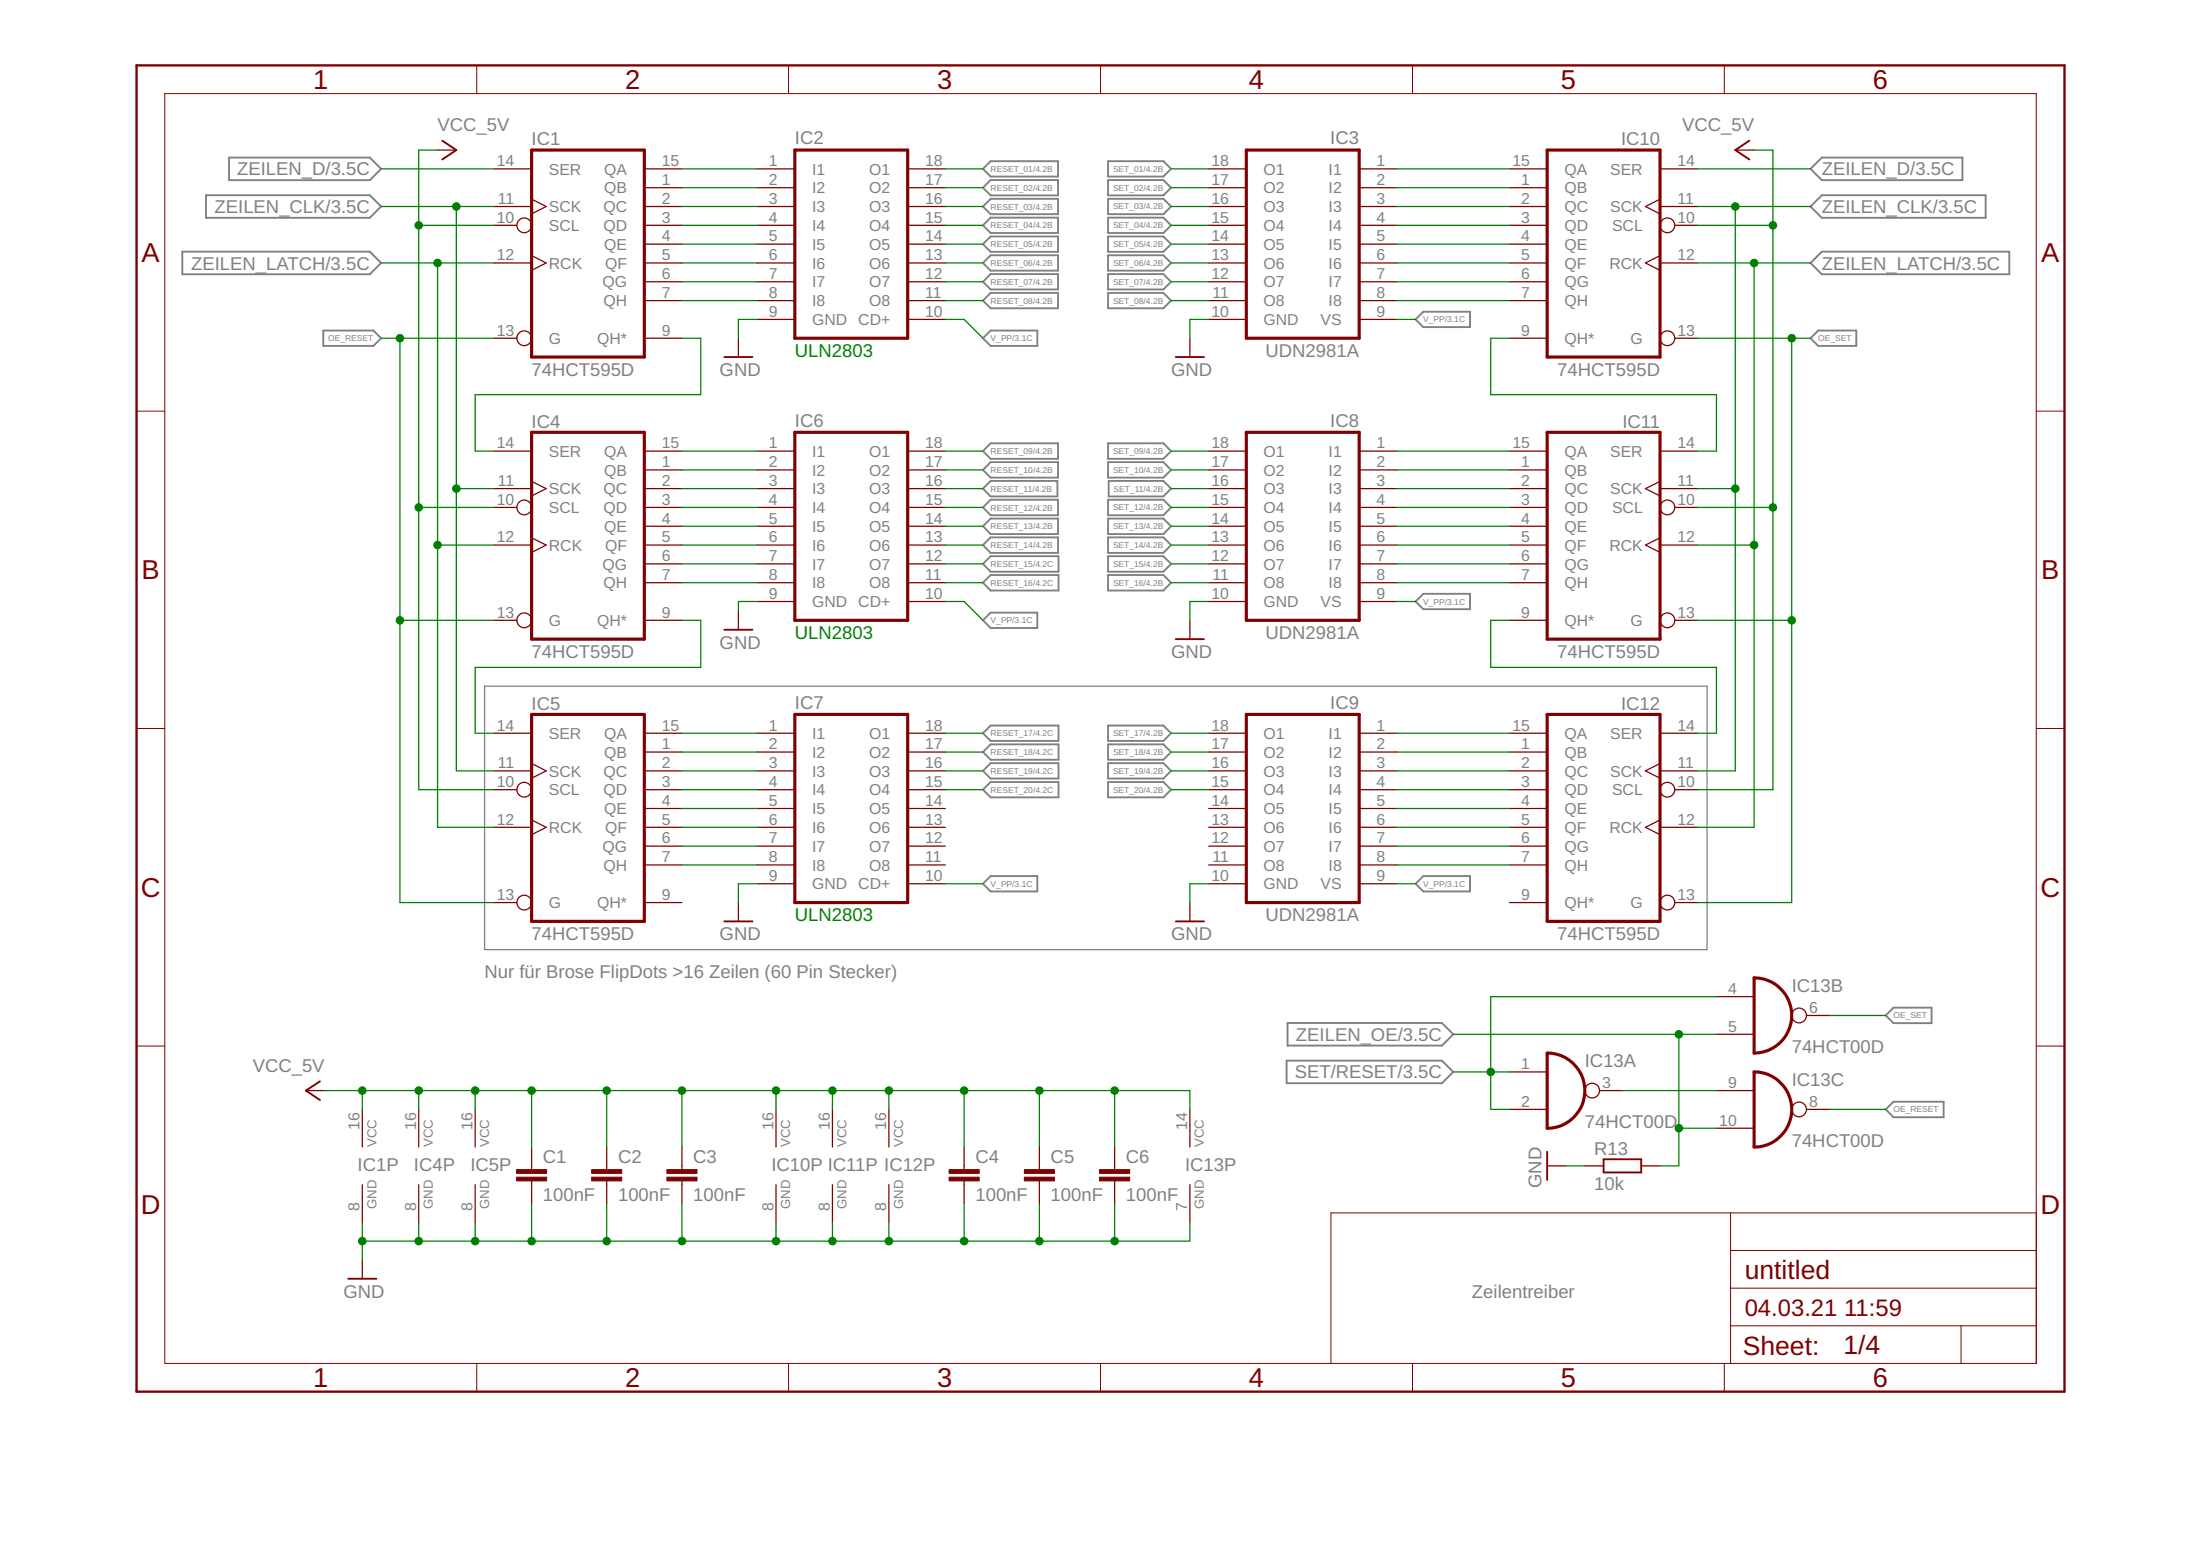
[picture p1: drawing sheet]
<svg xmlns="http://www.w3.org/2000/svg" width="297mm" height="210mm" viewBox="0 0 297 210" stroke-linecap="round" stroke-linejoin="round" font-family="sans-serif">
<path d="M65.4 92.6h165.1v35.6h-165.1z" fill="none" stroke="#808080" stroke-width=".17"/>
<g fill="none" stroke="#808080" stroke-width=".25">
<path d="M24.6 34h25.3l1.6 1.5-1.6 1.5h-25.3zM27.8 26.4h22.1l1.6 1.5-1.6 1.5h-22.1zM30.9 21.3h19l1.6 1.5-1.6 1.5h-19zM133.8 24.3h9.1v2.1h-9.1l-1.1-1.1zM133.8 21.8h9.1v2h-9.1l-1.1-1zM133.8 26.8h9.1v2.1h-9.1l-1.1-1zM133.8 29.4h9.1v2.1h-9.1l-1.1-1.1zM133.8 31.9h9.1v2.1h-9.1l-1.1-1zM133.8 34.5h9.1v2h-9.1l-1.1-1zM133.8 37h9.1v2.1h-9.1l-1.1-1.1zM133.8 39.5h9.1v2.1h-9.1l-1.1-1zM149.6 24.3h7.5l1 1-1 1.1h-7.5z"/>
<path d="M149.6 21.8h7.5l1 1-1 1h-7.5zM149.6 26.8h7.5l1 1.1-1 1h-7.5zM149.6 29.4h7.5l1 1-1 1.1h-7.5zM149.6 31.9h7.5l1 1.1-1 1h-7.5zM149.6 34.5h7.5l1 1-1 1h-7.5zM149.6 37h7.5l1 1-1 1.1h-7.5zM149.6 39.5h7.5l1 1.1-1 1h-7.5zM244.5 27.9l1.5-1.5h22.1v3h-22.1zM244.5 35.5l1.5-1.5h25.3v3h-25.3zM244.5 22.8l1.5-1.5h19v3h-19zM43.6 44.6h6.8l1.1 1.1-1.1 1h-6.8zM133.8 44.6h6.3v2.1h-6.3l-1.1-1z"/>
<path d="M133.8 59.8h9.1v2.1h-9.1l-1.1-1zM149.6 59.8h7.5l1 1.1-1 1h-7.5zM192.2 42.1h6.3v2.1h-6.3l-1.1-1.1zM244.5 45.7l1-1.1h5.1v2.1h-5.1zM133.8 62.4h9.1v2.1h-9.1l-1.1-1.1zM133.8 67.5h9.1v2.1h-9.1l-1.1-1.1zM133.8 70h9.1v2.1h-9.1l-1.1-1.1zM133.8 72.5h9.1v2.1h-9.1l-1.1-1zM133.8 64.9h9v2.1h-9l-1.1-1zM133.8 75.1h9.1v2.1h-9.1l-1.1-1.1zM133.8 77.6h9.1v2.1h-9.1l-1.1-1zM149.6 62.4h7.5l1 1-1 1.1h-7.5z"/>
<path d="M149.6 67.5h7.5l1 1-1 1.1h-7.5zM149.6 70h7.5l1 1-1 1.1h-7.5zM149.6 72.5h7.5l1 1.1-1 1h-7.5zM149.6 75.1h7.5l1 1-1 1.1h-7.5zM149.6 77.6h7.5l1 1.1-1 1h-7.5zM149.7 64.9h7.4l1 1.1-1 1h-7.4zM133.8 97.9h9.1v2.1h-9.1l-1.1-1zM133.8 82.7h6.3v2.1h-6.3l-1.1-1.1zM149.6 97.9h7.5l1 1.1-1 1h-7.5zM191.1 81.2l1.1-1h6.3v2h-6.3zM133.8 100.5h9.1v2.1h-9.1l-1.1-1.1zM133.8 103h9.1v2.1h-9.1l-1.1-1z"/>
<path d="M133.8 105.6h9.1v2h-9.1l-1.1-1zM133.8 118.3h6.3v2h-6.3l-1.1-1zM149.6 100.5h7.5l1 1-1 1.1h-7.5zM149.6 103h7.5l1 1.1-1 1h-7.5zM149.6 105.6h7.5l1 1-1 1h-7.5zM192.2 118.3h6.3v2h-6.3l-1.1-1zM173.8 138.1h20.9l1.5 1.5-1.5 1.5h-20.9zM255.7 136h5.1v2.1h-5.1l-1.1-1zM173.7 143.2h21l1.5 1.5-1.5 1.5h-21zM254.6 149.8l1.1-1.1h6.7v2.1h-6.7z"/>
</g>
<g fill="none" stroke="#800000" stroke-width=".14">
<path d="M22.2 12.6h252.7v171.4h-252.7zM64.4 8.8v3.8M106.5 8.8v3.8M148.6 8.8v3.8M190.7 8.8v3.8M232.8 8.8v3.8M18.4 55.5h3.8M274.9 55.5h3.8M18.4 98.3h3.8M274.9 98.3h3.8M18.4 141.2h3.8M274.9 141.2h3.8"/>
<path d="M233.7 179h41.2M233.7 163.7v20.3M233.7 173.9h41.2M233.7 168.8h41.2M264.8 179v5M274.9 163.7h-95.2v20.3M64.4 184v3.9M106.5 184v3.9M148.6 184v3.9M190.7 184v3.9M232.8 184v3.9"/>
</g>
<path d="M18.4 8.8h260.3v179.1h-260.3z" fill="none" stroke="#800000" stroke-width=".32"/>
<g fill="none" stroke="#800000" stroke-width=".42">
<path d="M71.8 20.3h15.2v27.9h-15.2zM107.3 20.3h15.3v25.4h-15.3zM168.3 20.3h15.2v25.4h-15.2zM208.9 20.3h15.2v27.9h-15.2zM71.8 58.4h15.2v27.9h-15.2zM107.3 58.4h15.3v25.3h-15.3zM168.3 58.4h15.2v25.3h-15.2zM208.9 58.4h15.2v27.9h-15.2zM71.8 96.4h15.2v28h-15.2zM107.3 96.4h15.3v25.4h-15.3zM168.3 96.4h15.2v25.4h-15.2zM208.9 96.4h15.2v28h-15.2z"/>
<path d="M236.8 132a5.1 5.1 0 0 1 5.1 5.1 5.1 5.1 0 0 1-5.1 5.1zM208.9 142.2a5.1 5.1 0 0 1 5.1 5 5.1 5.1 0 0 1-5.1 5.1zM236.8 144.7a5.1 5.1 0 0 1 5.1 5.1 5.1 5.1 0 0 1-5.1 5z"/>
</g>
<g fill="none" stroke="#800000" stroke-width=".17">
<path d="M59.1 20.3h2.5M66.7 27.9h5.1M66.7 30.4h3.1M66.7 35.5h5.1M66.7 22.8h5.1M71.8 26.9l1.9 1-1.9 1M71.8 34.5l1.9 1-1.9 1M87 25.3h5.1M87 27.9h5.1M87 30.4h5.1M87 33h5.1M87 35.5h5.1"/>
<path d="M87 38h5.1M87 22.8h5.1M102.2 25.3h5.1M102.2 27.9h5.1M102.2 30.4h5.1M102.2 33h5.1M102.2 35.5h5.1M102.2 38h5.1M102.2 22.8h5.1M122.6 25.3h5M122.6 27.9h5M122.6 30.4h5"/>
<path d="M122.6 33h5M122.6 35.5h5M122.6 38h5M122.6 22.8h5M163.2 25.3h5.1M163.2 27.9h5.1M163.2 30.4h5.1M163.2 33h5.1M163.2 35.5h5.1M163.2 38h5.1M163.2 22.8h5.1M183.5 25.3h5.1"/>
<path d="M183.5 27.9h5.1M183.5 30.4h5.1M183.5 33h5.1M183.5 35.5h5.1M183.5 38h5.1M183.5 22.8h5.1M203.8 25.3h5.1M203.8 27.9h5.1M203.8 30.4h5.1M203.8 33h5.1M203.8 35.5h5.1M203.8 38h5.1"/>
<path d="M203.8 22.8h5.1M224.1 27.9h5.1M224.1 35.5h5.1M224.1 22.8h5.1M224.1 26.9l-1.9 1 1.9 1M224.1 34.5l-1.9 1 1.9 1M226.1 30.4h3.1M234.3 20.3h2.5M66.7 45.7h3.1M87 40.6h5.1M87 45.7h5.1M99.7 45.7v2.5"/>
<path d="M102.2 40.6h5.1M102.2 43.1h5.1M122.6 40.6h5M122.6 43.1h5M160.7 45.7v2.5M163.2 40.6h5.1M163.2 43.1h5.1M183.5 40.6h5.1M183.5 43.1h5.1M203.8 40.6h5.1M203.8 45.7h5.1M226.1 45.7h3.1"/>
<path d="M66.7 66h5.1M66.7 68.5h3.1M66.7 73.6h5.1M66.7 60.9h5.1M71.8 65l1.9 1-1.9 1M71.8 72.6l1.9 1-1.9 1M87 63.4h5.1M87 66h5.1M87 68.5h5.1M87 71h5.1M87 73.6h5.1M87 76.1h5.1"/>
<path d="M87 78.7h5.1M87 60.9h5.1M102.2 63.4h5.1M102.2 66h5.1M102.2 68.5h5.1M102.2 71h5.1M102.2 73.6h5.1M102.2 76.1h5.1M102.2 78.7h5.1M102.2 60.9h5.1M122.6 63.4h5M122.6 66h5"/>
<path d="M122.6 68.5h5M122.6 71h5M122.6 73.6h5M122.6 76.1h5M122.6 78.7h5M122.6 60.9h5M163.2 63.4h5.1M163.2 66h5.1M163.2 68.5h5.1M163.2 71h5.1M163.2 73.6h5.1M163.2 76.1h5.1"/>
<path d="M163.2 78.7h5.1M163.2 60.9h5.1M183.5 63.4h5.1M183.5 66h5.1M183.5 68.5h5.1M183.5 71h5.1M183.5 73.6h5.1M183.5 76.1h5.1M183.5 78.7h5.1M183.5 60.9h5.1M203.8 63.4h5.1M203.8 66h5.1"/>
<path d="M203.8 68.5h5.1M203.8 71h5.1M203.8 73.6h5.1M203.8 76.1h5.1M203.8 78.7h5.1M203.8 60.9h5.1M224.1 66h5.1M224.1 73.6h5.1M224.1 60.9h5.1M224.1 65l-1.9 1 1.9 1M224.1 72.6l-1.9 1 1.9 1M226.1 68.5h3.1"/>
<path d="M66.7 83.7h3.1M66.7 99h5.1M87 83.7h5.1M87 99h5.1M99.7 82.5v2.5M102.2 99h5.1M102.2 81.2h5.1M122.6 99h5M122.6 81.2h5M160.7 83.7v2.6M163.2 99h5.1M163.2 81.2h5.1"/>
<path d="M183.5 99h5.1M183.5 81.2h5.1M203.8 83.7h5.1M203.8 99h5.1M224.1 99h5.1M226.1 83.7h3.1M66.7 104.1h5.1M66.7 106.6h3.1M66.7 111.7h5.1M71.8 103.1l1.9 1-1.9 1M71.8 110.7l1.9 1-1.9 1M87 101.5h5.1"/>
<path d="M87 104.1h5.1M87 106.6h5.1M87 109.1h5.1M87 111.7h5.1M87 114.2h5.1M87 116.8h5.1M102.2 101.5h5.1M102.2 104.1h5.1M102.2 106.6h5.1M102.2 109.1h5.1M102.2 111.7h5.1M102.2 114.2h5.1"/>
<path d="M102.2 116.8h5.1M102.2 119.3h5.1M122.6 101.5h5M122.6 104.1h5M122.6 106.6h5M122.6 109.1h5M122.6 111.7h5M122.6 114.2h5M122.6 116.8h5M122.6 119.3h5M163.2 101.5h5.1M163.2 104.1h5.1"/>
<path d="M163.2 106.6h5.1M163.2 109.1h5.1M163.2 111.7h5.1M163.2 114.2h5.1M163.2 116.8h5.1M163.2 119.3h5.1M183.5 101.5h5.1M183.5 104.1h5.1M183.5 106.6h5.1M183.5 109.1h5.1M183.5 111.7h5.1M183.5 114.2h5.1"/>
<path d="M183.5 116.8h5.1M183.5 119.3h5.1M203.8 101.5h5.1M203.8 104.1h5.1M203.8 106.6h5.1M203.8 109.1h5.1M203.8 111.7h5.1M203.8 114.2h5.1M203.8 116.8h5.1M224.1 104.1h5.1M224.1 111.7h5.1M224.1 103.1l-1.9 1 1.9 1"/>
<path d="M224.1 110.7l-1.9 1 1.9 1M226.1 106.6h3.1M66.7 121.8h3.1M87 121.8h5.1M99.7 121.8v2.6M160.7 121.8v2.6M203.8 121.8h5.1M226.1 121.8h3.1M231.8 134.5h5M231.8 139.6h5M243.9 137.1h3.1M41.3 147.2h2.5"/>
<path d="M48.9 149.8v5M48.9 159.9v5.1M56.5 149.8v5M56.5 159.9v5.1M64.2 149.8v5M64.2 159.9v5.1M71.8 154.8v3.1M71.8 159.4v3.1M81.9 154.8v3.1M81.9 159.4v3.1M92.1 154.8v3.1M92.1 159.4v3.1"/>
<path d="M104.8 149.8v5M104.8 159.9v5.1M112.4 149.8v5M112.4 159.9v5.1M120 149.8v5M120 159.9v5.1M130.2 154.8v3.1M130.2 159.4v3.1M140.3 154.8v3.1M140.3 159.4v3.1M150.5 154.8v3.1M150.5 159.4v3.1"/>
<path d="M160.7 149.8v5M160.7 159.9v5.1M203.8 144.7h5.1M203.8 149.8h5.1M208.9 157.4h2.5M214 157.4h2.5M216 147.2h3.1M221.6 157.4h2.5M231.8 147.2h5M231.8 152.3h5M243.9 149.8h3.1M48.9 170.1v2.5"/>
<circle cx="70.8" cy="30.4" r=".99"/>
<circle cx="225.1" cy="30.4" r=".99"/>
<circle cx="70.8" cy="45.7" r=".99"/>
<circle cx="225.1" cy="45.7" r=".99"/>
<circle cx="70.8" cy="68.5" r=".99"/>
<circle cx="225.1" cy="68.5" r=".99"/>
<circle cx="70.8" cy="83.7" r=".99"/>
<circle cx="225.1" cy="83.7" r=".99"/>
<circle cx="70.8" cy="106.6" r=".99"/>
<circle cx="225.1" cy="106.6" r=".99"/>
<circle cx="70.8" cy="121.8" r=".99"/>
<circle cx="225.1" cy="121.8" r=".99"/>
<circle cx="242.9" cy="137.1" r=".99"/>
<circle cx="215" cy="147.2" r=".99"/>
<circle cx="242.9" cy="149.8" r=".99"/>
</g>
<path d="M59.7 19l1.9 1.3-1.9 1.2M236.2 19l-1.9 1.3 1.9 1.2M97.8 48.2h3.8M158.7 48.2h3.9M97.8 85h3.8M158.7 86.3h3.9M97.8 124.4h3.8M158.7 124.4h3.9M43.2 146l-1.9 1.2 1.9 1.3M208.9 155.5v3.8M216.5 156.5h5.1v1.8h-5.1zM47 172.6h3.8" fill="none" stroke="#800000" stroke-width=".25"/>
<g fill="#800000" stroke="#800000" stroke-width=".14">
<path d="M69.7 158.9h4.1v.5h-4.1z"/>
<path d="M69.7 157.9h4.1v.5h-4.1z"/>
<path d="M79.9 158.9h4v.5h-4z"/>
<path d="M79.9 157.9h4v.5h-4z"/>
<path d="M90 158.9h4.1v.5h-4.1z"/>
<path d="M90 157.9h4.1v.5h-4.1z"/>
<path d="M128.1 158.9h4.1v.5h-4.1z"/>
<path d="M128.1 157.9h4.1v.5h-4.1z"/>
<path d="M138.3 158.9h4.1v.5h-4.1z"/>
<path d="M138.3 157.9h4.1v.5h-4.1z"/>
<path d="M148.5 158.9h4v.5h-4z"/>
<path d="M148.5 157.9h4v.5h-4z"/>
</g>
<g fill="none" stroke="#008000" stroke-width=".17">
<path d="M51.5 27.9h15.2M51.5 35.5h15.2M51.5 22.8h15.2M56.5 30.4h10.2M59.1 35.5v76.2h7.6M59.1 20.3h-2.6v86.3h10.2M61.6 27.9v76.2h5.1M92.1 27.9h10.1M92.1 35.5h10.1M92.1 22.8h10.1M92.1 25.3h10.1M92.1 30.4h10.1"/>
<path d="M92.1 33h10.1M92.1 38h10.1M127.6 27.9h5.1M127.6 35.5h5.1M127.6 22.8h5.1M127.6 25.3h5.1M127.6 30.4h5.1M127.6 33h5.1M127.6 38h5.1M158.1 27.9h5.1M158.1 35.5h5.1M158.1 22.8h5.1"/>
<path d="M158.1 25.3h5.1M158.1 30.4h5.1M158.1 33h5.1M158.1 38h5.1M188.6 27.9h15.2M188.6 35.5h15.2M188.6 22.8h15.2M188.6 25.3h15.2M188.6 30.4h15.2M188.6 33h15.2M188.6 38h15.2M229.2 27.9h15.3"/>
<path d="M229.2 35.5h15.3M229.2 22.8h15.3M229.2 30.4h10.2M234.3 27.9v76.2h-5.1M236.8 35.5v76.2h-7.6M236.8 20.3h2.6v86.3h-10.2M51.5 45.7h15.2M54 45.7v76.1h12.7M92.1 45.7h2.5v7.6h-30.4v7.6h2.5M92.1 40.6h10.1M102.2 43.1h-2.5v2.6M127.6 40.6h5.1"/>
<path d="M127.6 43.1h2.6l2.5 2.6M158.1 40.6h5.1M163.2 43.1h-2.5v2.6M188.6 40.6h15.2M188.6 43.1h2.5M203.8 45.7h-2.5v7.6h30.5v7.6h-2.6M229.2 45.7h15.3M241.9 45.7v76.1h-12.7M56.5 68.5h10.2M59.1 73.6h7.6M61.6 66h5.1M92.1 66h10.1"/>
<path d="M92.1 73.6h10.1M92.1 60.9h10.1M92.1 63.4h10.1M92.1 68.5h10.1M92.1 71h10.1M92.1 76.1h10.1M92.1 78.7h10.1M127.6 66h5.1M127.6 73.6h5.1M127.6 60.9h5.1M127.6 63.4h5.1M127.6 68.5h5.1"/>
<path d="M127.6 71h5.1M127.6 76.1h5.1M127.6 78.7h5.1M158.1 66h5.1M158.1 73.6h5.1M158.1 60.9h5.1M158.1 63.4h5.1M158.1 68.5h5.1M158.1 71h5.1M158.1 76.1h5.1M158.1 78.7h5.1M188.6 66h15.2"/>
<path d="M188.6 73.6h15.2M188.6 60.9h15.2M188.6 63.4h15.2M188.6 68.5h15.2M188.6 71h15.2M188.6 76.1h15.2M188.6 78.7h15.2M229.2 66h5.1M229.2 73.6h7.6M229.2 68.5h10.2M54 83.7h12.7M92.1 83.7h2.5v6.4h-30.4v8.9h2.5"/>
<path d="M92.1 99h10.1M102.2 81.2h-2.5v1.3M127.6 99h5.1M127.6 81.2h2.6l2.5 2.5M158.1 99h5.1M163.2 81.2h-2.5v2.5M188.6 99h15.2M188.6 81.2h2.5M203.8 83.7h-2.5v6.4h30.5v8.9h-2.6M229.2 83.7h12.7M92.1 104.1h10.1M92.1 111.7h10.1"/>
<path d="M92.1 101.5h10.1M92.1 106.6h10.1M92.1 109.1h10.1M92.1 114.2h10.1M92.1 116.8h10.1M102.2 119.3h-2.5v2.5M127.6 104.1h5.1M127.6 119.3h5.1M127.6 101.5h5.1M127.6 106.6h5.1M158.1 104.1h5.1M158.1 101.5h5.1"/>
<path d="M158.1 106.6h5.1M163.2 119.3h-2.5v2.5M188.6 104.1h15.2M188.6 111.7h15.2M188.6 119.3h2.5M188.6 101.5h15.2M188.6 106.6h15.2M188.6 109.1h15.2M188.6 114.2h15.2M188.6 116.8h15.2M196.2 139.6h35.6M226.7 139.6v17.8h-2.6"/>
<path d="M231.8 134.5h-30.5v15.3h2.5M247 137.1h7.6M43.8 147.2h116.9v2.6M48.9 147.2v2.6M56.5 147.2v2.6M64.2 147.2v2.6M71.8 147.2v7.6M81.9 147.2v7.6M92.1 147.2v7.6M104.8 147.2v2.6M112.4 147.2v2.6M120 147.2v2.6"/>
<path d="M130.2 147.2v7.6M140.3 147.2v7.6M150.5 147.2v7.6M196.2 144.7h7.6M211.4 157.4h2.6M219.1 147.2h12.7M226.7 152.3h5.1M247 149.8h7.6M48.9 165v5.1M56.5 165v2.5M64.2 165v2.5M71.8 162.5v5"/>
<path d="M81.9 162.5v5M92.1 162.5v5M104.8 165v2.5M112.4 165v2.5M120 165v2.5M130.2 162.5v5M140.3 162.5v5M150.5 162.5v5M160.7 165v2.5h-111.8"/>
</g>
<g fill="#008000" stroke="#008000" stroke-width=".14">
<circle cx="61.6" cy="27.9" r=".51"/>
<circle cx="61.6" cy="66" r=".51"/>
<circle cx="234.3" cy="66" r=".51"/>
<circle cx="234.3" cy="27.9" r=".51"/>
<circle cx="59.1" cy="35.5" r=".51"/>
<circle cx="59.1" cy="73.6" r=".51"/>
<circle cx="236.8" cy="73.6" r=".51"/>
<circle cx="236.8" cy="35.5" r=".51"/>
<circle cx="48.9" cy="167.5" r=".51"/>
<circle cx="56.5" cy="167.5" r=".51"/>
<circle cx="64.2" cy="167.5" r=".51"/>
<circle cx="71.8" cy="167.5" r=".51"/>
<circle cx="81.9" cy="167.5" r=".51"/>
<circle cx="92.1" cy="167.5" r=".51"/>
<circle cx="104.8" cy="167.5" r=".51"/>
<circle cx="112.4" cy="167.5" r=".51"/>
<circle cx="120" cy="167.5" r=".51"/>
<circle cx="130.2" cy="167.5" r=".51"/>
<circle cx="140.3" cy="167.5" r=".51"/>
<circle cx="150.5" cy="167.5" r=".51"/>
<circle cx="54" cy="45.7" r=".51"/>
<circle cx="54" cy="83.7" r=".51"/>
<circle cx="140.3" cy="147.2" r=".51"/>
<circle cx="130.2" cy="147.2" r=".51"/>
<circle cx="120" cy="147.2" r=".51"/>
<circle cx="112.4" cy="147.2" r=".51"/>
<circle cx="104.8" cy="147.2" r=".51"/>
<circle cx="92.1" cy="147.2" r=".51"/>
<circle cx="81.9" cy="147.2" r=".51"/>
<circle cx="71.8" cy="147.2" r=".51"/>
<circle cx="64.2" cy="147.2" r=".51"/>
<circle cx="56.5" cy="147.2" r=".51"/>
<circle cx="48.9" cy="147.2" r=".51"/>
<circle cx="150.5" cy="147.2" r=".51"/>
<circle cx="56.5" cy="68.5" r=".51"/>
<circle cx="56.5" cy="30.4" r=".51"/>
<circle cx="239.4" cy="68.5" r=".51"/>
<circle cx="239.4" cy="30.4" r=".51"/>
<circle cx="241.9" cy="83.7" r=".51"/>
<circle cx="241.9" cy="45.7" r=".51"/>
<circle cx="226.7" cy="139.6" r=".51"/>
<circle cx="226.7" cy="152.3" r=".51"/>
<circle cx="201.3" cy="144.7" r=".51"/>
</g>
<g font-size="3.7" fill="#800000">
<text x="42.3" y="12">1</text>
<text x="84.4" y="12">2</text>
<text x="126.5" y="12">3</text>
<text x="168.6" y="12">4</text>
<text x="210.7" y="12">5</text>
<text x="252.9" y="12">6</text>
<text x="19.1" y="35.4">A</text>
<text x="275.6" y="35.4">A</text>
<text x="19.1" y="78.2">B</text>
<text x="275.6" y="78.2">B</text>
<text x="19" y="121.1">C</text>
<text x="275.5" y="121.1">C</text>
<text x="19" y="163.9">D</text>
<text x="275.5" y="163.9">D</text>
<text x="42.3" y="187.2">1</text>
<text x="84.4" y="187.2">2</text>
<text x="126.5" y="187.2">3</text>
<text x="168.6" y="187.2">4</text>
<text x="210.7" y="187.2">5</text>
<text x="252.9" y="187.2">6</text>
</g>
<g font-size="3.6" fill="#800000">
<text x="235.6" y="172.6">untitled</text>
<text x="235.3" y="182.9">Sheet:</text>
<text x="248.9" y="182.8">1/4</text>
</g>
<g font-size="3.2" fill="#800000">
<text x="235.6" y="177.7">04.03.21</text>
<text x="249" y="177.7">11:59</text>
</g>
<g font-size="2.5" fill="#808080">
<text x="59.1" y="17.7">VCC_5V</text>
<text x="227.1" y="17.7">VCC_5V</text>
<text x="32" y="23.7">ZEILEN_D/3.5C</text>
<text x="71.8" y="19.6">IC1</text>
<text x="107.3" y="19.5">IC2</text>
<text x="179.6" y="19.5">IC3</text>
<text x="218.9" y="19.6">IC10</text>
<text x="246" y="23.7">ZEILEN_D/3.5C</text>
<text x="29" y="28.8">ZEILEN_CLK/3.5C</text>
<text x="246" y="28.8">ZEILEN_CLK/3.5C</text>
<text x="25.8" y="36.4">ZEILEN_LATCH/3.5C</text>
<text x="246" y="36.4">ZEILEN_LATCH/3.5C</text>
<text x="71.8" y="50.7">74HCT595D</text>
<text x="97.2" y="50.7">GND</text>
<text x="158.1" y="50.7">GND</text>
<text x="170.9" y="48.2">UDN2981A</text>
<text x="210.3" y="50.7">74HCT595D</text>
<text x="71.8" y="57.7">IC4</text>
<text x="107.3" y="57.6">IC6</text>
<text x="179.6" y="57.6">IC8</text>
<text x="219.1" y="57.7">IC11</text>
<text x="71.8" y="88.8">74HCT595D</text>
<text x="97.2" y="87.5">GND</text>
<text x="158.1" y="88.8">GND</text>
<text x="170.9" y="86.3">UDN2981A</text>
<text x="210.3" y="88.8">74HCT595D</text>
<text x="71.8" y="95.8">IC5</text>
<text x="107.3" y="95.7">IC7</text>
<text x="179.6" y="95.7">IC9</text>
<text x="218.9" y="95.8">IC12</text>
<text x="170.9" y="124.4">UDN2981A</text>
<text x="65.4" y="132">Nur für Brose FlipDots &gt;16 Zeilen (60 Pin Stecker)</text>
<text x="71.8" y="126.9">74HCT595D</text>
<text x="97.2" y="126.9">GND</text>
<text x="158.1" y="126.9">GND</text>
<text x="210.3" y="126.9">74HCT595D</text>
<text x="241.9" y="133.9">IC13B</text>
<text x="175" y="140.5">ZEILEN_OE/3.5C</text>
<text x="241.9" y="142.1">74HCT00D</text>
<text x="34.1" y="144.7">VCC_5V</text>
<text x="174.8" y="145.6">SET/RESET/3.5C</text>
<text x="214" y="144.1">IC13A</text>
<text x="241.9" y="146.6">IC13C</text>
<text x="214" y="152.3">74HCT00D</text>
<text x="215.3" y="155.9">R13</text>
<text x="241.9" y="154.8">74HCT00D</text>
<text x="48.3" y="158">IC1P</text>
<text x="55.9" y="158">IC4P</text>
<text x="63.5" y="158">IC5P</text>
<text x="73.3" y="157">C1</text>
<text x="83.4" y="157">C2</text>
<text x="93.6" y="157">C3</text>
<text x="104.1" y="158">IC10P IC11P IC12P</text>
<text x="131.7" y="157">C4</text>
<text x="141.9" y="157">C5</text>
<text x="152" y="157">C6</text>
<text x="160" y="158">IC13P</text>
<text x="208.1" y="160.4" transform="rotate(-90 208.1 160.4)">GND</text>
<text x="215.3" y="160.7">10k</text>
<text x="73.3" y="162.1">100nF</text>
<text x="83.4" y="162.1">100nF</text>
<text x="93.6" y="162.1">100nF</text>
<text x="131.7" y="162.1">100nF</text>
<text x="141.9" y="162.1">100nF</text>
<text x="152" y="162.1">100nF</text>
<text x="46.4" y="175.2">GND</text>
<text x="198.7" y="175.2">Zeilentreiber</text>
</g>
<g font-size="2.5" fill="#008000">
<text x="107.3" y="48.2">ULN2803</text>
<text x="107.3" y="86.3">ULN2803</text>
<text x="107.3" y="124.4">ULN2803</text>
</g>
<g font-size="2.1" fill="#808080">
<text x="67.1" y="22.4">14</text>
<text x="74.1" y="23.6">SER</text>
<text x="81.6" y="23.6">QA</text>
<text x="89.3" y="22.4">15</text>
<text x="103.8" y="22.4">1</text>
<text x="109.7" y="23.6">I1</text>
<text x="117.4" y="23.6">O1</text>
<text x="124.9" y="22.4">18</text>
<text x="163.6" y="22.4">18</text>
<text x="170.6" y="23.6">O1</text>
<text x="179.4" y="23.6">I1</text>
<text x="185.8" y="22.4">1</text>
<text x="204.2" y="22.4">15</text>
<text x="211.2" y="23.6">QA</text>
<text x="217.4" y="23.6">SER</text>
<text x="226.5" y="22.4">14</text>
<text x="67.2" y="27.5">11</text>
<text x="74.1" y="28.6">SCK</text>
<text x="81.5" y="28.6">QC</text>
<text x="81.6" y="26.1">QB</text>
<text x="89.3" y="25">1</text>
<text x="89.3" y="27.5">2</text>
<text x="103.8" y="25">2</text>
<text x="103.8" y="27.5">3</text>
<text x="109.7" y="26.1">I2</text>
<text x="109.7" y="28.6">I3</text>
<text x="117.4" y="26.1">O2</text>
<text x="117.4" y="28.6">O3</text>
<text x="124.9" y="25">17</text>
<text x="124.9" y="27.5">16</text>
<text x="163.6" y="25">17</text>
<text x="163.6" y="27.5">16</text>
<text x="170.6" y="26.1">O2</text>
<text x="170.6" y="28.6">O3</text>
<text x="179.4" y="26.1">I2</text>
<text x="179.4" y="28.6">I3</text>
<text x="185.8" y="25">2</text>
<text x="185.8" y="27.5">3</text>
<text x="205.4" y="25">1</text>
<text x="205.4" y="27.5">2</text>
<text x="211.2" y="26.1">QB</text>
<text x="211.2" y="28.6">QC</text>
<text x="217.4" y="28.6">SCK</text>
<text x="226.5" y="27.5">11</text>
<text x="67.1" y="30.1">10</text>
<text x="67.1" y="35.1">12</text>
<text x="74.1" y="31.2">SCL</text>
<text x="81.5" y="31.2">QD</text>
<text x="81.6" y="33.7">QE</text>
<text x="89.3" y="30.1">3</text>
<text x="89.3" y="32.6">4</text>
<text x="89.3" y="35.1">5</text>
<text x="103.8" y="30.1">4</text>
<text x="103.8" y="32.6">5</text>
<text x="103.8" y="35.1">6</text>
<text x="109.7" y="31.2">I4</text>
<text x="109.7" y="33.7">I5</text>
<text x="117.4" y="31.2">O4</text>
<text x="117.4" y="33.7">O5</text>
<text x="124.9" y="30.1">15</text>
<text x="124.9" y="32.6">14</text>
<text x="124.9" y="35.1">13</text>
<text x="163.6" y="30.1">15</text>
<text x="163.6" y="32.6">14</text>
<text x="163.6" y="35.1">13</text>
<text x="170.6" y="31.2">O4</text>
<text x="170.6" y="33.7">O5</text>
<text x="179.4" y="31.2">I4</text>
<text x="179.4" y="33.7">I5</text>
<text x="185.8" y="30.1">4</text>
<text x="185.8" y="32.6">5</text>
<text x="185.8" y="35.1">6</text>
<text x="205.4" y="30.1">3</text>
<text x="205.4" y="32.6">4</text>
<text x="205.4" y="35.1">5</text>
<text x="211.2" y="31.2">QD</text>
<text x="211.2" y="33.7">QE</text>
<text x="217.7" y="31.2">SCL</text>
<text x="226.5" y="30.1">10</text>
<text x="226.5" y="35.1">12</text>
<text x="74.1" y="36.3">RCK</text>
<text x="81.3" y="38.8">QG</text>
<text x="81.5" y="41.3">QH</text>
<text x="81.7" y="36.3">QF</text>
<text x="89.3" y="37.7">6</text>
<text x="89.3" y="40.2">7</text>
<text x="103.8" y="37.7">7</text>
<text x="103.8" y="40.2">8</text>
<text x="109.7" y="36.3">I6</text>
<text x="109.7" y="38.8">I7</text>
<text x="109.7" y="41.3">I8</text>
<text x="117.4" y="41.3">O8</text>
<text x="117.4" y="36.3">O6</text>
<text x="117.4" y="38.8">O7</text>
<text x="124.9" y="40.2">11</text>
<text x="124.9" y="37.7">12</text>
<text x="163.6" y="37.7">12</text>
<text x="163.7" y="40.2">11</text>
<text x="170.6" y="41.3">O8</text>
<text x="170.6" y="36.3">O6</text>
<text x="170.6" y="38.8">O7</text>
<text x="179.4" y="36.3">I6</text>
<text x="179.4" y="38.8">I7</text>
<text x="179.4" y="41.3">I8</text>
<text x="185.8" y="37.7">7</text>
<text x="185.8" y="40.2">8</text>
<text x="205.4" y="37.7">6</text>
<text x="205.4" y="40.2">7</text>
<text x="211.2" y="36.3">QF</text>
<text x="211.2" y="38.8">QG</text>
<text x="211.2" y="41.3">QH</text>
<text x="217.3" y="36.3">RCK</text>
<text x="67.1" y="45.3">13</text>
<text x="74.1" y="46.4">G</text>
<text x="80.6" y="46.4">QH*</text>
<text x="89.3" y="45.3">9</text>
<text x="103.8" y="42.8">9</text>
<text x="109.7" y="43.9">GND CD+</text>
<text x="124.9" y="42.8">10</text>
<text x="163.6" y="42.8">10</text>
<text x="170.6" y="43.9">GND</text>
<text x="178.3" y="43.9">VS</text>
<text x="185.8" y="42.8">9</text>
<text x="205.4" y="45.3">9</text>
<text x="211.2" y="46.4">QH*</text>
<text x="220.1" y="46.4">G</text>
<text x="226.5" y="45.3">13</text>
<text x="67.1" y="60.5">14</text>
<text x="67.2" y="65.6">11</text>
<text x="74.1" y="61.6">SER</text>
<text x="81.6" y="64.2">QB</text>
<text x="81.6" y="61.6">QA</text>
<text x="89.3" y="63.1">1</text>
<text x="89.3" y="65.6">2</text>
<text x="89.3" y="60.5">15</text>
<text x="103.8" y="60.5">1</text>
<text x="103.8" y="63.1">2</text>
<text x="103.8" y="65.6">3</text>
<text x="109.7" y="61.6">I1</text>
<text x="109.7" y="64.2">I2</text>
<text x="117.4" y="61.6">O1</text>
<text x="117.4" y="64.2">O2</text>
<text x="124.9" y="60.5">18</text>
<text x="124.9" y="63.1">17</text>
<text x="124.9" y="65.6">16</text>
<text x="163.6" y="60.5">18</text>
<text x="163.6" y="63.1">17</text>
<text x="163.6" y="65.6">16</text>
<text x="170.6" y="61.6">O1</text>
<text x="170.6" y="64.2">O2</text>
<text x="179.4" y="61.6">I1</text>
<text x="179.4" y="64.2">I2</text>
<text x="185.8" y="60.5">1</text>
<text x="185.8" y="63.1">2</text>
<text x="185.8" y="65.6">3</text>
<text x="204.2" y="60.5">15</text>
<text x="205.4" y="63.1">1</text>
<text x="205.4" y="65.6">2</text>
<text x="211.2" y="64.2">QB</text>
<text x="211.2" y="61.6">QA</text>
<text x="217.4" y="61.6">SER</text>
<text x="226.5" y="65.6">11</text>
<text x="226.5" y="60.5">14</text>
<text x="67.1" y="68.1">10</text>
<text x="74.1" y="69.3">SCL</text>
<text x="74.1" y="66.7">SCK</text>
<text x="81.5" y="66.7">QC</text>
<text x="81.5" y="69.3">QD</text>
<text x="81.6" y="71.8">QE</text>
<text x="89.3" y="68.1">3</text>
<text x="89.3" y="70.7">4</text>
<text x="103.8" y="68.1">4</text>
<text x="103.8" y="70.7">5</text>
<text x="109.7" y="66.7">I3</text>
<text x="109.7" y="69.3">I4</text>
<text x="109.7" y="71.8">I5</text>
<text x="117.4" y="66.7">O3</text>
<text x="117.4" y="69.3">O4</text>
<text x="117.4" y="71.8">O5</text>
<text x="124.9" y="68.1">15</text>
<text x="124.9" y="70.7">14</text>
<text x="163.6" y="68.1">15</text>
<text x="163.6" y="70.7">14</text>
<text x="170.6" y="66.7">O3</text>
<text x="170.6" y="69.3">O4</text>
<text x="170.6" y="71.8">O5</text>
<text x="179.4" y="66.7">I3</text>
<text x="179.4" y="69.3">I4</text>
<text x="179.4" y="71.8">I5</text>
<text x="185.8" y="68.1">4</text>
<text x="185.8" y="70.7">5</text>
<text x="205.4" y="68.1">3</text>
<text x="205.4" y="70.7">4</text>
<text x="211.2" y="66.7">QC</text>
<text x="211.2" y="69.3">QD</text>
<text x="211.2" y="71.8">QE</text>
<text x="217.4" y="66.7">SCK</text>
<text x="217.7" y="69.3">SCL</text>
<text x="226.5" y="68.1">10</text>
<text x="67.1" y="73.2">12</text>
<text x="74.1" y="74.3">RCK</text>
<text x="81.3" y="76.9">QG</text>
<text x="81.7" y="74.3">QF</text>
<text x="89.3" y="73.2">5</text>
<text x="89.3" y="75.8">6</text>
<text x="103.8" y="73.2">6</text>
<text x="103.8" y="75.8">7</text>
<text x="109.7" y="74.3">I6</text>
<text x="109.7" y="76.9">I7</text>
<text x="117.4" y="74.3">O6</text>
<text x="117.4" y="76.9">O7</text>
<text x="124.9" y="73.2">13</text>
<text x="124.9" y="75.8">12</text>
<text x="163.6" y="73.2">13</text>
<text x="163.6" y="75.8">12</text>
<text x="170.6" y="74.3">O6</text>
<text x="170.6" y="76.9">O7</text>
<text x="179.4" y="74.3">I6</text>
<text x="179.4" y="76.9">I7</text>
<text x="185.8" y="73.2">6</text>
<text x="185.8" y="75.8">7</text>
<text x="205.4" y="73.2">5</text>
<text x="205.4" y="75.8">6</text>
<text x="211.2" y="74.3">QF</text>
<text x="211.2" y="76.9">QG</text>
<text x="217.3" y="74.3">RCK</text>
<text x="226.5" y="73.2">12</text>
<text x="67.1" y="83.4">13</text>
<text x="81.5" y="79.4">QH</text>
<text x="89.3" y="78.3">7</text>
<text x="89.3" y="83.4">9</text>
<text x="103.8" y="78.3">8</text>
<text x="103.8" y="80.8">9</text>
<text x="109.7" y="79.4">I8</text>
<text x="109.7" y="82">GND CD+</text>
<text x="117.4" y="79.4">O8</text>
<text x="124.9" y="78.3">11</text>
<text x="124.9" y="80.8">10</text>
<text x="163.6" y="80.8">10</text>
<text x="163.7" y="78.3">11</text>
<text x="170.6" y="79.4">O8</text>
<text x="170.6" y="82">GND</text>
<text x="178.3" y="82">VS</text>
<text x="179.4" y="79.4">I8</text>
<text x="185.8" y="78.3">8</text>
<text x="185.8" y="80.8">9</text>
<text x="205.4" y="78.3">7</text>
<text x="205.4" y="83.4">9</text>
<text x="211.2" y="79.4">QH</text>
<text x="226.5" y="83.4">13</text>
<text x="74.1" y="84.5">G</text>
<text x="80.6" y="84.5">QH*</text>
<text x="211.2" y="84.5">QH*</text>
<text x="220.1" y="84.5">G</text>
<text x="67.1" y="98.6">14</text>
<text x="74.1" y="99.7">SER</text>
<text x="81.6" y="99.7">QA</text>
<text x="89.3" y="101.2">1</text>
<text x="89.3" y="98.6">15</text>
<text x="103.8" y="98.6">1</text>
<text x="103.8" y="101.2">2</text>
<text x="109.7" y="99.7">I1</text>
<text x="117.4" y="99.7">O1</text>
<text x="124.9" y="98.6">18</text>
<text x="124.9" y="101.2">17</text>
<text x="163.6" y="98.6">18</text>
<text x="163.6" y="101.2">17</text>
<text x="170.6" y="99.7">O1</text>
<text x="179.4" y="99.7">I1</text>
<text x="185.8" y="98.6">1</text>
<text x="185.8" y="101.2">2</text>
<text x="204.2" y="98.6">15</text>
<text x="205.4" y="101.2">1</text>
<text x="211.2" y="99.7">QA</text>
<text x="217.4" y="99.7">SER</text>
<text x="226.5" y="98.6">14</text>
<text x="67.1" y="106.2">10</text>
<text x="67.2" y="103.7">11</text>
<text x="74.1" y="107.4">SCL</text>
<text x="74.1" y="104.8">SCK</text>
<text x="81.5" y="104.8">QC</text>
<text x="81.5" y="107.4">QD</text>
<text x="81.6" y="102.3">QB</text>
<text x="89.3" y="103.7">2</text>
<text x="89.3" y="106.2">3</text>
<text x="103.8" y="103.7">3</text>
<text x="103.8" y="106.2">4</text>
<text x="109.7" y="102.3">I2</text>
<text x="109.7" y="104.8">I3</text>
<text x="109.7" y="107.4">I4</text>
<text x="117.4" y="102.3">O2</text>
<text x="117.4" y="104.8">O3</text>
<text x="117.4" y="107.4">O4</text>
<text x="124.9" y="103.7">16</text>
<text x="124.9" y="106.2">15</text>
<text x="163.6" y="103.7">16</text>
<text x="163.6" y="106.2">15</text>
<text x="170.6" y="102.3">O2</text>
<text x="170.6" y="104.8">O3</text>
<text x="170.6" y="107.4">O4</text>
<text x="179.4" y="102.3">I2</text>
<text x="179.4" y="104.8">I3</text>
<text x="179.4" y="107.4">I4</text>
<text x="185.8" y="103.7">3</text>
<text x="185.8" y="106.2">4</text>
<text x="205.4" y="103.7">2</text>
<text x="205.4" y="106.2">3</text>
<text x="211.2" y="102.3">QB</text>
<text x="211.2" y="104.8">QC</text>
<text x="211.2" y="107.4">QD</text>
<text x="217.4" y="104.8">SCK</text>
<text x="217.7" y="107.4">SCL</text>
<text x="226.5" y="106.2">10</text>
<text x="226.5" y="103.7">11</text>
<text x="67.1" y="111.3">12</text>
<text x="74.1" y="112.4">RCK</text>
<text x="81.6" y="109.9">QE</text>
<text x="81.7" y="112.4">QF</text>
<text x="89.3" y="108.8">4</text>
<text x="89.3" y="111.3">5</text>
<text x="89.3" y="113.9">6</text>
<text x="103.8" y="108.8">5</text>
<text x="103.8" y="111.3">6</text>
<text x="103.8" y="113.9">7</text>
<text x="109.7" y="109.9">I5</text>
<text x="109.7" y="112.4">I6</text>
<text x="117.4" y="109.9">O5</text>
<text x="117.4" y="112.4">O6</text>
<text x="124.9" y="108.8">14</text>
<text x="124.9" y="111.3">13</text>
<text x="124.9" y="113.9">12</text>
<text x="163.6" y="108.8">14</text>
<text x="163.6" y="111.3">13</text>
<text x="163.6" y="113.9">12</text>
<text x="170.6" y="109.9">O5</text>
<text x="170.6" y="112.4">O6</text>
<text x="179.4" y="109.9">I5</text>
<text x="179.4" y="112.4">I6</text>
<text x="185.8" y="108.8">5</text>
<text x="185.8" y="111.3">6</text>
<text x="185.8" y="113.9">7</text>
<text x="205.4" y="108.8">4</text>
<text x="205.4" y="111.3">5</text>
<text x="205.4" y="113.9">6</text>
<text x="211.2" y="109.9">QE</text>
<text x="211.2" y="112.4">QF</text>
<text x="217.3" y="112.4">RCK</text>
<text x="226.5" y="111.3">12</text>
<text x="81.3" y="115">QG</text>
<text x="81.5" y="117.5">QH</text>
<text x="89.3" y="116.4">7</text>
<text x="103.8" y="116.4">8</text>
<text x="103.8" y="118.9">9</text>
<text x="109.7" y="115">I7</text>
<text x="109.7" y="117.5">I8</text>
<text x="117.4" y="117.5">O8</text>
<text x="117.4" y="115">O7</text>
<text x="124.9" y="116.4">11</text>
<text x="124.9" y="118.9">10</text>
<text x="163.6" y="118.9">10</text>
<text x="163.7" y="116.4">11</text>
<text x="170.6" y="117.5">O8</text>
<text x="170.6" y="115">O7</text>
<text x="179.4" y="115">I7</text>
<text x="179.4" y="117.5">I8</text>
<text x="185.8" y="116.4">8</text>
<text x="185.8" y="118.9">9</text>
<text x="205.4" y="116.4">7</text>
<text x="211.2" y="115">QG</text>
<text x="211.2" y="117.5">QH</text>
<text x="67.1" y="121.5">13</text>
<text x="74.1" y="122.6">G</text>
<text x="80.6" y="122.6">QH*</text>
<text x="89.3" y="121.5">9</text>
<text x="109.7" y="120.1">GND CD+</text>
<text x="170.6" y="120.1">GND</text>
<text x="178.3" y="120.1">VS</text>
<text x="205.4" y="121.5">9</text>
<text x="211.2" y="122.6">QH*</text>
<text x="220.1" y="122.6">G</text>
<text x="226.5" y="121.5">13</text>
<text x="233.3" y="134.2">4</text>
<text x="244.3" y="136.7">6</text>
<text x="233.3" y="139.3">5</text>
<text x="205.4" y="144.3">1</text>
<text x="205.4" y="149.4">2</text>
<text x="216.3" y="146.9">3</text>
<text x="233.3" y="146.9">9</text>
<text x="244.3" y="149.4">8</text>
<text x="48.6" y="152.5" transform="rotate(-90 48.6 152.5)">16</text>
<text x="56.2" y="152.5" transform="rotate(-90 56.2 152.5)">16</text>
<text x="63.8" y="152.5" transform="rotate(-90 63.8 152.5)">16</text>
<text x="104.4" y="152.5" transform="rotate(-90 104.4 152.5)">16</text>
<text x="112" y="152.5" transform="rotate(-90 112 152.5)">16</text>
<text x="119.7" y="152.5" transform="rotate(-90 119.7 152.5)">16</text>
<text x="160.3" y="152.5" transform="rotate(-90 160.3 152.5)">14</text>
<text x="232.1" y="151.9">10</text>
<text x="48.6" y="163.4" transform="rotate(-90 48.6 163.4)">8</text>
<text x="56.2" y="163.4" transform="rotate(-90 56.2 163.4)">8</text>
<text x="63.8" y="163.4" transform="rotate(-90 63.8 163.4)">8</text>
<text x="104.4" y="163.4" transform="rotate(-90 104.4 163.4)">8</text>
<text x="112" y="163.4" transform="rotate(-90 112 163.4)">8</text>
<text x="119.7" y="163.4" transform="rotate(-90 119.7 163.4)">8</text>
<text x="160.3" y="163.4" transform="rotate(-90 160.3 163.4)">7</text>
</g>
<g font-size="1.8" fill="#808080">
<text x="50.8" y="154.8" transform="rotate(-90 50.8 154.8)">VCC</text>
<text x="58.4" y="154.8" transform="rotate(-90 58.4 154.8)">VCC</text>
<text x="66.1" y="154.8" transform="rotate(-90 66.1 154.8)">VCC</text>
<text x="106.7" y="154.8" transform="rotate(-90 106.7 154.8)">VCC</text>
<text x="114.3" y="154.8" transform="rotate(-90 114.3 154.8)">VCC</text>
<text x="121.9" y="154.8" transform="rotate(-90 121.9 154.8)">VCC</text>
<text x="162.6" y="154.8" transform="rotate(-90 162.6 154.8)">VCC</text>
<text x="50.8" y="163.2" transform="rotate(-90 50.8 163.2)">GND</text>
<text x="58.4" y="163.2" transform="rotate(-90 58.4 163.2)">GND</text>
<text x="66.1" y="163.2" transform="rotate(-90 66.1 163.2)">GND</text>
<text x="106.7" y="163.2" transform="rotate(-90 106.7 163.2)">GND</text>
<text x="114.3" y="163.2" transform="rotate(-90 114.3 163.2)">GND</text>
<text x="121.9" y="163.2" transform="rotate(-90 121.9 163.2)">GND</text>
<text x="162.6" y="163.2" transform="rotate(-90 162.6 163.2)">GND</text>
</g>
<g font-size="1.1" fill="#808080">
<text x="133.8" y="23.2">RESET_01/4.2B</text>
<text x="150.3" y="23.2">SET_01/4.2B</text>
<text x="133.8" y="25.7">RESET_02/4.2B</text>
<text x="133.8" y="28.3">RESET_03/4.2B</text>
<text x="150.3" y="28.3">SET_03/4.2B</text>
<text x="150.3" y="25.7">SET_02/4.2B</text>
<text x="133.8" y="30.8">RESET_04/4.2B</text>
<text x="133.8" y="33.4">RESET_05/4.2B</text>
<text x="133.8" y="35.9">RESET_06/4.2B</text>
<text x="150.3" y="35.9">SET_06/4.2B</text>
<text x="150.3" y="33.4">SET_05/4.2B</text>
<text x="150.3" y="30.8">SET_04/4.2B</text>
<text x="133.8" y="38.4">RESET_07/4.2B</text>
<text x="133.8" y="41">RESET_08/4.2B</text>
<text x="150.3" y="41">SET_08/4.2B</text>
<text x="150.3" y="38.4">SET_07/4.2B</text>
<text x="44.3" y="46">OE_RESET</text>
<text x="133.8" y="46.1">V_PP/3.1C</text>
<text x="192.2" y="43.5">V_PP/3.1C</text>
<text x="245.5" y="46.1">OE_SET</text>
<text x="133.8" y="61.3">RESET_09/4.2B</text>
<text x="133.8" y="63.8">RESET_10/4.2B</text>
<text x="150.3" y="63.8">SET_10/4.2B</text>
<text x="150.3" y="61.3">SET_09/4.2B</text>
<text x="133.8" y="66.4">RESET_11/4.2B</text>
<text x="133.8" y="68.9">RESET_12/4.2B</text>
<text x="133.8" y="71.5">RESET_13/4.2B</text>
<text x="150.3" y="71.4">SET_13/4.2B</text>
<text x="150.3" y="68.9">SET_12/4.2B</text>
<text x="150.4" y="66.4">SET_11/4.2B</text>
<text x="133.8" y="74">RESET_14/4.2B</text>
<text x="133.8" y="76.5">RESET_15/4.2C</text>
<text x="150.3" y="76.5">SET_15/4.2B</text>
<text x="150.3" y="74">SET_14/4.2B</text>
<text x="133.8" y="79.1">RESET_16/4.2C</text>
<text x="150.3" y="79.1">SET_16/4.2B</text>
<text x="192.2" y="81.6">V_PP/3.1C</text>
<text x="133.8" y="84.1">V_PP/3.1C</text>
<text x="133.8" y="99.4">RESET_17/4.2C</text>
<text x="133.8" y="101.9">RESET_18/4.2C</text>
<text x="150.3" y="101.9">SET_18/4.2B</text>
<text x="150.3" y="99.4">SET_17/4.2B</text>
<text x="133.8" y="104.5">RESET_19/4.2C</text>
<text x="133.8" y="107">RESET_20/4.2C</text>
<text x="150.3" y="104.5">SET_19/4.2B</text>
<text x="150.3" y="107">SET_20/4.2B</text>
<text x="133.8" y="119.7">V_PP/3.1C</text>
<text x="192.2" y="119.7">V_PP/3.1C</text>
<text x="255.7" y="137.5">OE_SET</text>
<text x="255.7" y="150.2">OE_RESET</text>
</g>
</svg>
